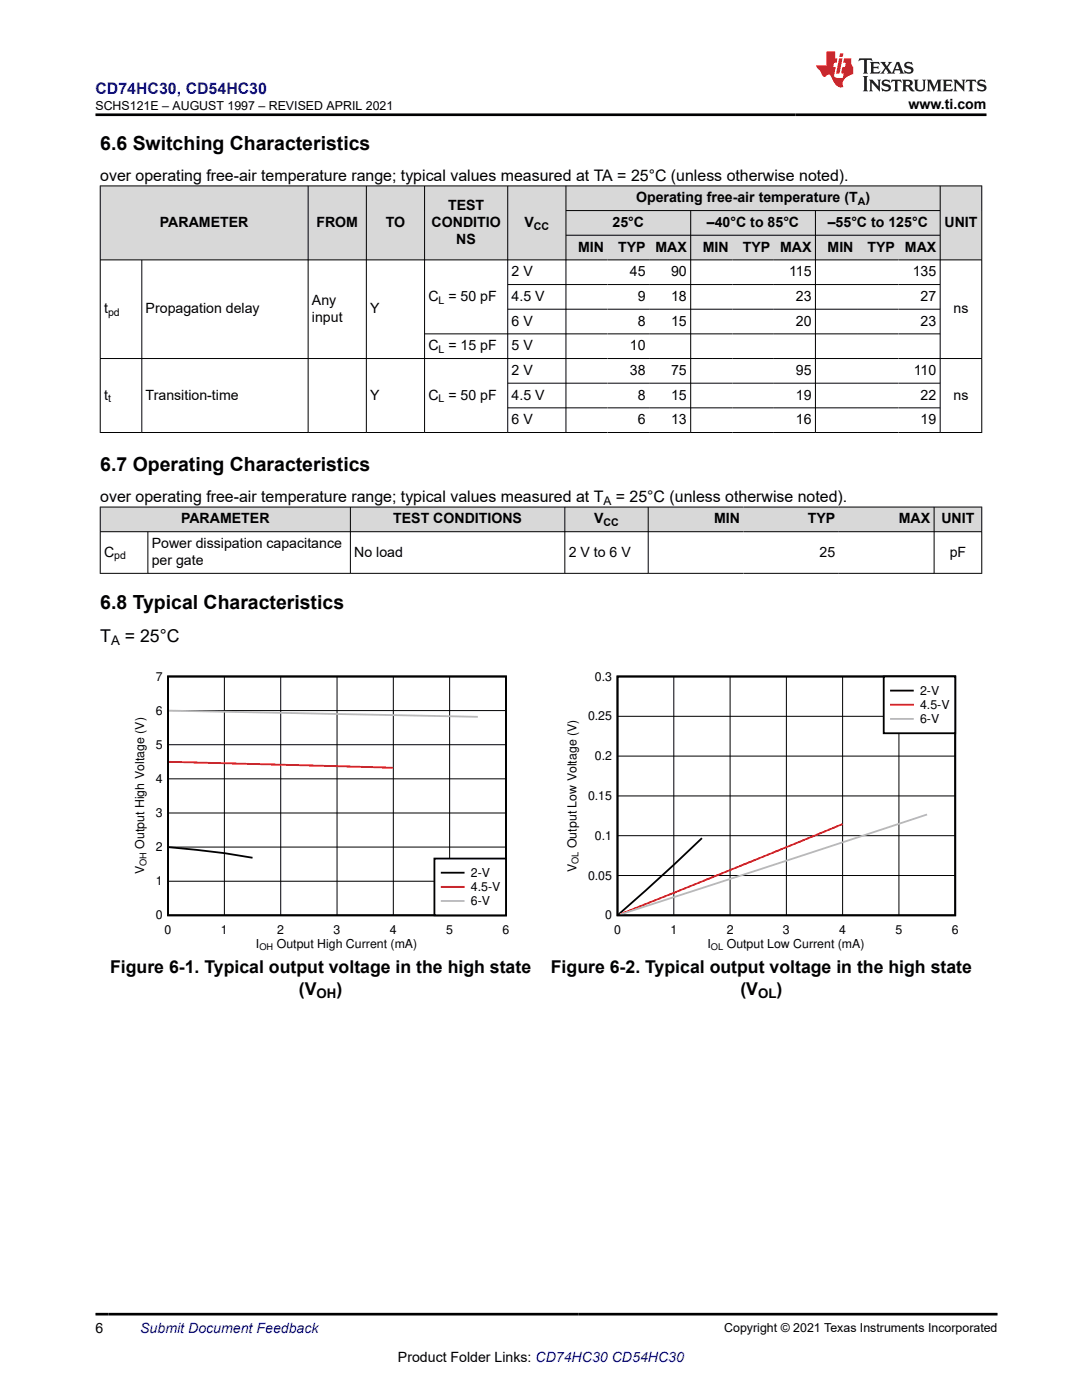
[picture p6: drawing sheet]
<svg xmlns="http://www.w3.org/2000/svg" width="216mm" height="279mm" viewBox="0 0 216 279" stroke-linecap="round" stroke-linejoin="round" font-family="sans-serif">
<g fill="#d8d8d8">
<path d="M20 37.1h175.9v4.9h-175.9z" fill-rule="evenodd"/>
<path d="M20.1 37.2h41.3v14.6h-41.3z" fill-rule="evenodd"/>
<path d="M61.5 37.2h11.5v14.6h-11.5z" fill-rule="evenodd"/>
<path d="M73.2 37.2h11.5v14.6h-11.5z" fill-rule="evenodd"/>
<path d="M84.8 37.2h16.5v14.6h-16.5z" fill-rule="evenodd"/>
<path d="M101.4 37.2h11.5v14.6h-11.5z" fill-rule="evenodd"/>
<path d="M113 37.2h74.5v4.8h-74.5z" fill-rule="evenodd"/>
<path d="M187.7 37.2h8.1v14.6h-8.1z" fill-rule="evenodd"/>
<path d="M113 42.1h24.8v4.8h-24.8z" fill-rule="evenodd"/>
<path d="M137.9 42.1h24.7v4.8h-24.7z" fill-rule="evenodd"/>
<path d="M162.8 42.1h24.7v4.8h-24.7z" fill-rule="evenodd"/>
<path d="M113 47h8.2v4.8h-8.2z" fill-rule="evenodd"/>
<path d="M121.2 47h8.3v4.8h-8.3z" fill-rule="evenodd"/>
<path d="M129.5 47h8.3v4.8h-8.3z" fill-rule="evenodd"/>
<path d="M137.9 47h8.2v4.8h-8.2z" fill-rule="evenodd"/>
<path d="M146.1 47h8.3v4.8h-8.3z" fill-rule="evenodd"/>
<path d="M154.4 47h8.2v4.8h-8.2z" fill-rule="evenodd"/>
<path d="M162.8 47h8.2v4.8h-8.2z" fill-rule="evenodd"/>
<path d="M171 47h8.3v4.8h-8.3z" fill-rule="evenodd"/>
<path d="M179.3 47h8.2v4.8h-8.2z" fill-rule="evenodd"/>
</g>
<g fill="none" stroke="#000" stroke-width=".2">
<path d="M19.9 37.1h176.1M20 37v49.4M61.5 37v49.4M73.1 37v49.4M84.7 37v49.4M101.3 37v49.4M112.9 37v49.4M187.6 37v49.4M195.9 37v49.4M19.9 51.9h176.1M28.3 51.9v34.5M101.3 56.8h86.4"/>
<path d="M112.9 42h74.8M112.9 46.9h74.8M137.8 42v44.4M162.7 42v44.4M19.9 71.6h176.1M84.7 66.6h103M101.3 61.7h86.4M101.3 76.5h86.4M19.9 86.3h176.1M101.3 81.4h86.4"/>
</g>
<g fill="#d8d8d8">
<path d="M20 101.2h175.9v4.9h-175.9z" fill-rule="evenodd"/>
<path d="M20.1 101.3h49.8v4.8h-49.8z" fill-rule="evenodd"/>
<path d="M70 101.3h42.6v4.8h-42.6z" fill-rule="evenodd"/>
<path d="M112.8 101.3h16.5v4.8h-16.5z" fill-rule="evenodd"/>
<path d="M129.4 101.3h19v4.8h-19z" fill-rule="evenodd"/>
<path d="M148.4 101.3h19v4.8h-19z" fill-rule="evenodd"/>
<path d="M167.4 101.3h18.9v4.8h-18.9z" fill-rule="evenodd"/>
<path d="M186.5 101.3h9.3v4.8h-9.3z" fill-rule="evenodd"/>
</g>
<g fill="none" stroke="#000" stroke-width=".2">
<path d="M19.9 101.2h176.1M19.9 106.1h176.1M19.9 114.4h176.1M20 101.1v13.4M29.5 106.1v8.4M69.9 101.1v13.4M112.7 101.1v13.4M129.3 101.1v13.4M186.4 101.1v13.4M195.9 101.1v13.4M44.8 135v47.7M56 135v47.7"/>
<path d="M67.3 135v47.7M78.5 135v47.7M89.7 135v47.7M33.5 155.4h67.5M33.5 148.6h67.5M33.5 141.8h67.5M33.5 175.9h67.5M33.5 169.1h67.5M33.5 162.3h67.5"/>
</g>
<path d="M33.5 135h67.5v47.7h-67.5zM33.7 169.1l11.1 1.2 5.6 .9" fill="none" stroke="#000" stroke-width=".36"/>
<path d="M33.7 152l44.8 1.2" fill="none" stroke="#f00" stroke-width=".36"/>
<path d="M33.7 141.8l61.6 1.3" fill="none" stroke="#b8b8b8" stroke-width=".36"/>
<path d="M86.7 171.3h14.3v11.4h-14.3z" fill-rule="evenodd" fill="#fff"/>
<path d="M123.2 135h67.4v47.7h-67.4zM86.7 171.3h14.3v11.4h-14.3zM88.1 174.2h4.4M140.1 167.3l-5.6 5.3-11.1 9.9" fill="none" stroke="#000" stroke-width=".36"/>
<path d="M88.1 177h4.4M168.1 164.5l-44.4 18" fill="none" stroke="#f00" stroke-width=".36"/>
<path d="M88.1 179.8h4.4M185 162.5l-61.2 20" fill="none" stroke="#b8b8b8" stroke-width=".36"/>
<path d="M134.5 135v47.7M145.7 135v47.7M156.9 135v47.7M168.1 135v47.7M179.4 135v47.7M123.2 158.8h67.4M123.2 150.9h67.4M123.2 143h67.4M123.2 174.7h67.4M123.2 166.8h67.4" fill="none" stroke="#000" stroke-width=".2"/>
<path d="M176.3 135h14.3v11.3h-14.3z" fill-rule="evenodd" fill="#fff"/>
<path d="M176.3 135h14.3v11.3h-14.3zM177.8 137.8h4.3" fill="none" stroke="#000" stroke-width=".36"/>
<path d="M177.8 140.6h4.3" fill="none" stroke="#f00" stroke-width=".36"/>
<path d="M177.8 143.5h4.3" fill="none" stroke="#b8b8b8" stroke-width=".36"/>
<path d="M171.5 11.6l-.2 .6 .5-.2h.6v.1v2.2l-.2 .4h1l-.2-.4v-2.2v-.1h.5l.6 .2-.2-.6zM173.6 12.4l.2 .3v1.6l-.2 .4h1.9l.1-.6a1.08 1.08 0 0 1-1.3 .2v-.7h.6l.4 .2v-.7l-.4 .2h-.6v-.5l.2-.2a1 1 0 0 1 1 .3l-.1-.5zM175.7 12.4l.9 1.1-1 1.2h.9l-.2-.2 .5-.8 .4 .8-.2 .2h1.6l-.2-.2 .2-.5h.9l.1 .5-.1 .2h.9l-.2-.4-.8-1.9h-.5l-.9 2.1-.9-1.1 .9-1h-.8l.2 .2-.4 .6-.4-.6 .2-.2zM179 12.8l.4 1h-.7zM180.7 12.5a.65 .65 0 0 0-.2 .7 .65 .65 0 0 0 .6 .5l.6 .1 .1 .3a.79 .79 0 0 1-.7 .4 .79 .79 0 0 1-.7-.5l.1 .7 .2-.1a.93 .93 0 0 0 1.1 0 .93 .93 0 0 0 .4-.9 1.46 1.46 0 0 0-1.2-.6l-.1-.3a1.09 1.09 0 0 1 1.2 .2l-.2-.6-.1 .1-.5-.2zM172.2 15.2l.2 .4v2.2l-.2 .4h1l-.2-.4v-2.2l.2-.4zM173.4 15.9l.2 .4v1.5l-.2 .4h.8l-.3-.4 .1-1.3 1.6 1.8v-2l.2-.4h-.7l.1 .2 .1 1.1-1.2-1.3zM176.2 16a.65 .65 0 0 0-.2 .8 .65 .65 0 0 0 .6 .4l.6 .2 .1 .2a.79 .79 0 0 1-.7 .4 .79 .79 0 0 1-.7-.5l.1 .7 .2-.1a.93 .93 0 0 0 1.1 .1 .93 .93 0 0 0 .4-1 1.46 1.46 0 0 0-1.2-.5l-.1-.4a1.09 1.09 0 0 1 1.2 .2l-.1-.6-.2 .1-.5-.1zM177.9 15.9l-.1 .6a.63 .63 0 0 1 .8-.3v1.6l-.3 .4h1l-.2-.4v-1.6a.66 .66 0 0 1 .8 .3l-.1-.6zM180 15.9l.2 .4v1.5l-.2 .4h1l-.2-.2-.1-.7h.5l.1 .2a.79 .79 0 0 0 1.2 .6l-1-.9a.61 .61 0 0 0 .6-.6 .61 .61 0 0 0-.5-.7zM180.8 16.2h.1a.47 .47 0 0 1 .5 .1 .47 .47 0 0 1 .1 .5l-.1 .1-.7 .1zM182.3 15.9l.2 .2a2.27 2.27 0 0 0 .4 2 1.04 1.04 0 0 0 1.7-.7v-1.3l.2-.2h-.8l.2 .4v1.1a.6 .6 0 0 1-.6 .6 .6 .6 0 0 1-.6-.6v-1.1l.3-.4zM184.9 15.9l.2 .4v1.5l-.2 .4h.8l-.3-.4v-1.4l.9 1.9 .9-1.9v1.4l-.3 .4h1l-.2-.4v-1.5l.2-.4h-.8l-.7 1.5-.6-1.5zM188.1 15.9l.2 .4v1.5l-.2 .4h1.9l.1-.6a1.09 1.09 0 0 1-1.3 .2v-.7h.6l.4 .2v-.6l-.4 .2h-.6v-.6l.2-.1a1.01 1.01 0 0 1 1 .3l-.1-.6zM190.2 15.9l.3 .4v1.5l-.3 .4h.8l-.2-.4v-1.3l1.6 1.8v-2l.2-.4h-.7l.2 .2v1.1l-1.2-1.3zM192.8 15.9l-.1 .6a.63 .63 0 0 1 .8-.3v1.6l-.3 .4h1l-.2-.4v-1.6a.66 .66 0 0 1 .8 .3l-.1-.6zM195.2 16a.65 .65 0 0 0-.2 .8 .65 .65 0 0 0 .6 .4l.6 .2 .2 .2a.79 .79 0 0 1-.7 .4 .79 .79 0 0 1-.7-.5l.1 .7 .2-.1a.93 .93 0 0 0 1 .1 .93 .93 0 0 0 .5-1 1.46 1.46 0 0 0-1.3-.5v-.4a1.09 1.09 0 0 1 1.2 .2l-.2-.6-.2 .1-.5-.1z" fill="#231f20"/>
<path d="M164.9 10.3v2.7h-2l.1 .4 .8 1a.95 .95 0 0 0 1 .9 .59 .59 0 0 1 .5-.4 .59 .59 0 0 1 .5 .3l.4 .8a1.59 1.59 0 0 0 2.1 1.4 1.61 1.61 0 0 1 1-2.3l1-.3-.1-1.5a1.59 1.59 0 0 1-.3-1.7h-1.5l-.2 .9h.6l-.2 .9h-.5l-.2 .9v.3l.4 .1-.1 .9h-.7a.73 .73 0 0 1-1-.7l.3-1.5h-.5l.1-.9h.5l.2-.9h-.5v-1.3zM167.4 11.6l-.6 3.1h.7l.6-3.1zM167.6 10.7l-.1 .6h.7l.1-.6z" fill="#ed1c24"/>
<path d="M19 22.9h177.8M19 262.3h180" fill="none" stroke="#000" stroke-width=".53"/>
<g font-size="3.9">
<text x="20" y="29.9">6.6 Switching Characteristics</text>
<text x="20" y="94">6.7 Operating Characteristics</text>
<text x="20" y="121.6">6.8 Typical Characteristics</text>
</g>
<g font-size="3.5">
<text x="20" y="128">T</text>
<text x="24.9" y="128">= 25°C</text>
<text x="22" y="194.3">Figure 6-1. Typical output voltage in the high state</text>
<text x="109.9" y="194.3">Figure 6-2. Typical output voltage in the high state</text>
<text x="59.6" y="198.5">(V</text>
<text x="67.1" y="198.5">)</text>
<text x="147.7" y="198.5">(V</text>
<text x="154.9" y="198.5">)</text>
</g>
<text font-size="3.2" fill="#00f" x="19.1" y="18.7">CD74HC30, CD54HC30</text>
<g font-size="3.2">
<text x="20" y="36.1">over operating free-air temperature range; typical values measured at TA = 25°C (unless otherwise noted).</text>
<text x="20" y="100.1">over operating free-air temperature range; typical values measured at T</text>
<text x="122.9" y="100.1">= 25°C (unless otherwise noted).</text>
</g>
<g font-size="2.8">
<text x="181.3" y="21.8">www.ti.com</text>
<text x="89.4" y="41.9">TEST</text>
<text x="126.9" y="40.4">Operating free-air temperature (T )</text>
<text x="31.9" y="45.3">PARAMETER</text>
<text x="63.1" y="45.3">FROM</text>
<text x="77" y="45.3">TO</text>
<text x="86.1" y="45.3">CONDITIO</text>
<text x="104.7" y="45.3">V</text>
<text x="122.2" y="45.3">25°C</text>
<text x="141.1" y="45.3">–40°C to 85°C</text>
<text x="165.2" y="45.3">–55°C to 125°C</text>
<text x="188.5" y="45.3">UNIT</text>
<text x="91.1" y="48.7">NS</text>
<text x="115.3" y="50.2">MIN</text>
<text x="123.3" y="50.2">TYP</text>
<text x="130.8" y="50.2">MAX</text>
<text x="140.2" y="50.2">MIN</text>
<text x="148.2" y="50.2">TYP</text>
<text x="155.7" y="50.2">MAX</text>
<text x="165.1" y="50.2">MIN</text>
<text x="173.1" y="50.2">TYP</text>
<text x="180.6" y="50.2">MAX</text>
<text x="102.1" y="55.1">2 V</text>
<text x="125.7" y="55.1">45</text>
<text x="133.9" y="55.1">90</text>
<text x="157.4" y="55.1">115</text>
<text x="182.1" y="55.1">135</text>
<text x="20.8" y="62.5">t</text>
<text x="29.1" y="62.5">Propagation delay</text>
<text x="62.3" y="60.8">Any</text>
<text x="62.3" y="64.2">input</text>
<text x="73.9" y="62.5">Y</text>
<text x="85.5" y="60.1">C = 50 pF</text>
<text x="102.1" y="60.1">4.5 V</text>
<text x="102.1" y="65">6 V</text>
<text x="127.2" y="60.1">9</text>
<text x="127.2" y="65">8</text>
<text x="133.9" y="60.1">18</text>
<text x="133.9" y="65">15</text>
<text x="158.8" y="60.1">23</text>
<text x="158.8" y="65">20</text>
<text x="183.7" y="60.1">27</text>
<text x="183.7" y="65">23</text>
<text x="190.3" y="62.5">ns</text>
<text x="85.5" y="69.9">C = 15 pF</text>
<text x="102.1" y="69.9">5 V</text>
<text x="125.7" y="69.9">10</text>
<text x="102.1" y="74.8">2 V</text>
<text x="125.7" y="74.8">38</text>
<text x="133.9" y="74.8">75</text>
<text x="158.8" y="74.8">95</text>
<text x="182.3" y="74.8">110</text>
<text x="20.8" y="79.7">t</text>
<text x="29.1" y="79.7">Transition-time</text>
<text x="73.9" y="79.7">Y</text>
<text x="85.5" y="79.7">C = 50 pF</text>
<text x="102.1" y="79.7">4.5 V</text>
<text x="127.2" y="79.7">8</text>
<text x="133.9" y="79.7">15</text>
<text x="158.8" y="79.7">19</text>
<text x="183.7" y="79.7">22</text>
<text x="190.3" y="79.7">ns</text>
<text x="102.1" y="84.7">6 V</text>
<text x="127.2" y="84.7">6</text>
<text x="133.9" y="84.7">13</text>
<text x="158.8" y="84.7">16</text>
<text x="183.7" y="84.7">19</text>
<text x="36.1" y="104.5">PARAMETER</text>
<text x="78.5" y="104.5">TEST CONDITIONS</text>
<text x="118.6" y="104.5">V</text>
<text x="142.5" y="104.5">MIN</text>
<text x="161.2" y="104.5">TYP</text>
<text x="179.4" y="104.5">MAX</text>
<text x="187.9" y="104.5">UNIT</text>
<text x="20.8" y="111.1">C</text>
<text x="30.3" y="109.4">Power dissipation capacitance</text>
<text x="30.3" y="112.8">per gate</text>
<text x="70.7" y="111.1">No load</text>
<text x="113.5" y="111.1">2 V to 6 V</text>
<text x="163.5" y="111.1">25</text>
<text x="189.5" y="111.1">pF</text>
<text x="19" y="266.1">6</text>
<text x="79.4" y="271.7">Product Folder Links: CD74HC30 CD54HC30</text>
</g>
<text font-size="2.8" fill="#00f" x="28" y="266.1">Submit Document Feedback</text>
<g font-size="2.6">
<text x="22.2" y="128.7">A</text>
<text x="63.2" y="199.2">OH</text>
<text x="151.3" y="199.2">OL</text>
</g>
<g font-size="2.5">
<text x="19.1" y="21.9">SCHS121E – AUGUST 1997 – REVISED APRIL 2021</text>
<text x="31.1" y="135.8">7</text>
<text x="118.7" y="135.8">0.3</text>
<text x="31.1" y="142.6">6</text>
<text x="117.3" y="143.8">0.25</text>
<text x="183.6" y="138.7">2-V</text>
<text x="183.6" y="141.5">4.5-V</text>
<text x="31.1" y="149.4">5</text>
<text x="183.6" y="144.3">6-V</text>
<text x="118.7" y="151.7">0.2</text>
<text x="31.1" y="156.2">4</text>
<text x="117.3" y="159.7">0.15</text>
<text x="31.1" y="163.1">3</text>
<text x="118.7" y="167.6">0.1</text>
<text x="28.8" y="169.4" transform="rotate(-90 28.8 169.4)">Output High Voltage (V)</text>
<text x="31.1" y="169.9">2</text>
<text x="115" y="169.3" transform="rotate(-90 115 169.3)">Output Low Voltage (V)</text>
<text x="28.8" y="174.5" transform="rotate(-90 28.8 174.5)">V</text>
<text x="31.1" y="176.7">1</text>
<text x="94" y="175">2-V</text>
<text x="94" y="177.9">4.5-V</text>
<text x="115" y="174.1" transform="rotate(-90 115 174.1)">V</text>
<text x="117.3" y="175.5">0.05</text>
<text x="31.1" y="183.5">0</text>
<text x="94" y="180.7">6-V</text>
<text x="120.8" y="183.5">0</text>
<text x="32.8" y="186.3">0</text>
<text x="44.1" y="186.3">1</text>
<text x="51.1" y="189.1">I</text>
<text x="55.2" y="189.1">Output High Current (mA)</text>
<text x="55.3" y="186.3">2</text>
<text x="66.6" y="186.3">3</text>
<text x="77.8" y="186.3">4</text>
<text x="89" y="186.3">5</text>
<text x="100.3" y="186.3">6</text>
<text x="122.5" y="186.3">0</text>
<text x="133.8" y="186.3">1</text>
<text x="141.2" y="189.1">I</text>
<text x="145" y="186.3">2</text>
<text x="145" y="189.1">Output Low Current (mA)</text>
<text x="156.2" y="186.3">3</text>
<text x="167.5" y="186.3">4</text>
<text x="178.7" y="186.3">5</text>
<text x="189.9" y="186.3">6</text>
<text x="144.5" y="265.8">Copyright © 2021 Texas Instruments Incorporated</text>
</g>
<text font-size="2.4" x="120.4" y="100.8">A</text>
<g font-size="2.1">
<text x="171.1" y="40.9">A</text>
<text x="106.5" y="45.9">CC</text>
<text x="21.6" y="63.1">pd</text>
<text x="87.5" y="60.6">L</text>
<text x="87.5" y="70.5">L</text>
<text x="21.6" y="80.3">t</text>
<text x="87.5" y="80.3">L</text>
<text x="120.4" y="105">CC</text>
<text x="22.8" y="111.6">pd</text>
</g>
<g font-size="1.8">
<text x="29.2" y="172.9" transform="rotate(-90 29.2 172.9)">OH</text>
<text x="115.5" y="172.4" transform="rotate(-90 115.5 172.4)">OL</text>
<text x="51.8" y="189.6">OH</text>
<text x="141.9" y="189.6">OL</text>
</g>
</svg>
